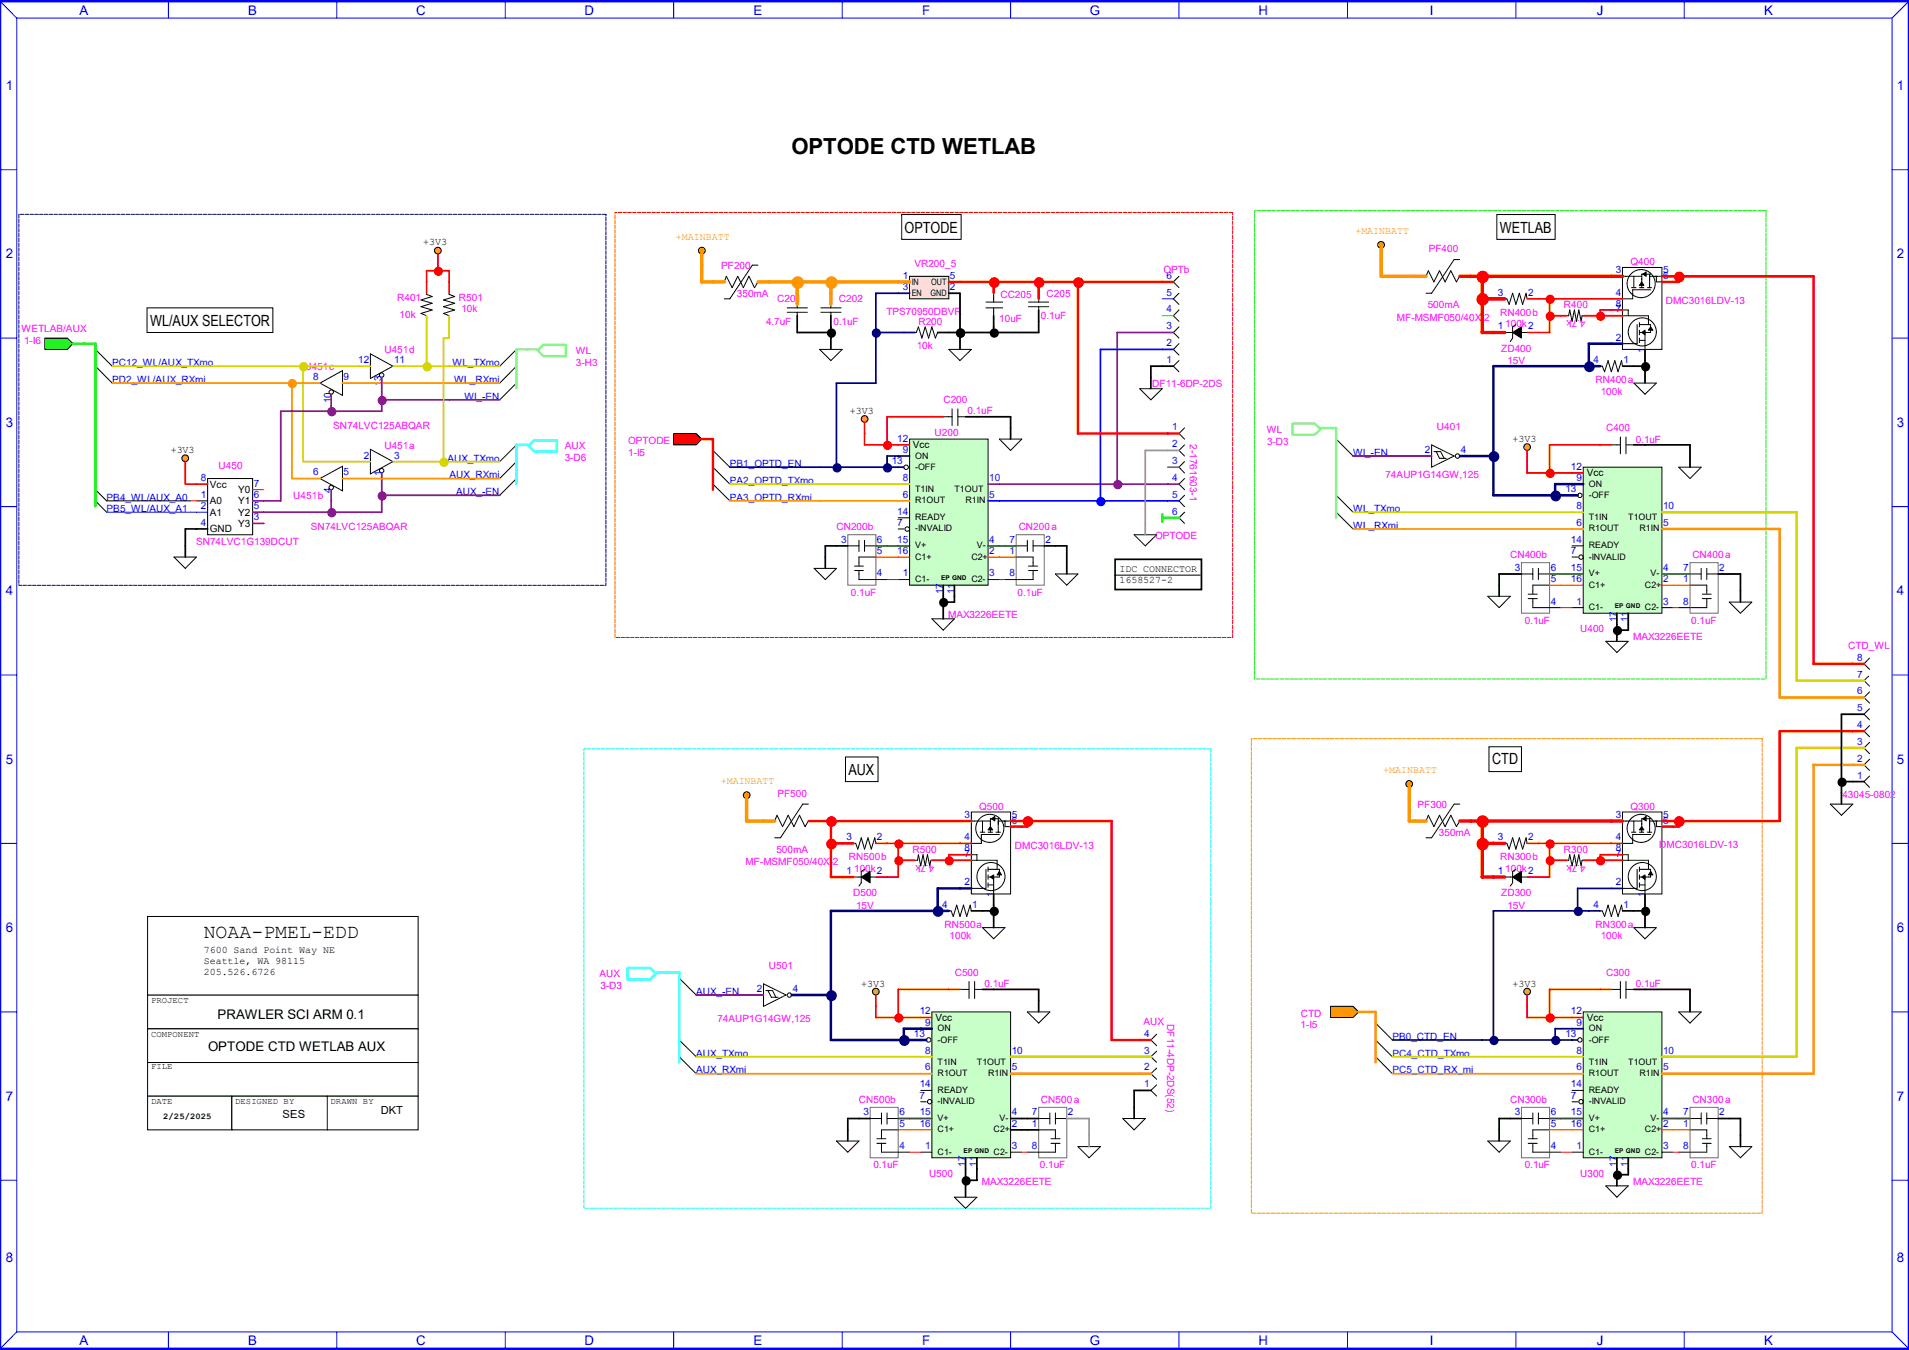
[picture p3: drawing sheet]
<svg xmlns="http://www.w3.org/2000/svg" width="420mm" height="297mm" viewBox="0 0 420 297" stroke-linecap="round" stroke-linejoin="round" font-family="sans-serif">
<path d="M37 .3v3.7M37 293v3.7" fill="none" stroke="#00f" stroke-width=".22"/>
<g fill="#fff">
<path d="M17.5 .7h2v3.3h-2z"/>
<path d="M17.5 293.2h2v3.3h-2z"/>
</g>
<path d="M74.1 .3v3.7M74.1 293v3.7" fill="none" stroke="#00f" stroke-width=".22"/>
<g fill="#fff">
<path d="M54.6 .7h2v3.3h-2z"/>
<path d="M54.6 293.2h2v3.3h-2z"/>
</g>
<path d="M111.2 .3v3.7M111.2 293v3.7" fill="none" stroke="#00f" stroke-width=".22"/>
<g fill="#fff">
<path d="M91.6 .7h2.1v3.3h-2.1z"/>
<path d="M91.6 293.2h2.1v3.3h-2.1z"/>
</g>
<path d="M148.2 .3v3.7M148.2 293v3.7" fill="none" stroke="#00f" stroke-width=".22"/>
<g fill="#fff">
<path d="M128.6 .7h2.1v3.3h-2.1z"/>
<path d="M128.6 293.2h2.1v3.3h-2.1z"/>
</g>
<path d="M185.3 .3v3.7M185.3 293v3.7" fill="none" stroke="#00f" stroke-width=".22"/>
<g fill="#fff">
<path d="M165.8 .7h1.9v3.3h-1.9z"/>
<path d="M165.8 293.2h1.9v3.3h-1.9z"/>
</g>
<path d="M222.3 .3v3.7M222.3 293v3.7" fill="none" stroke="#00f" stroke-width=".22"/>
<g fill="#fff">
<path d="M202.9 .7h1.8v3.3h-1.8z"/>
<path d="M202.9 293.2h1.8v3.3h-1.8z"/>
</g>
<path d="M259.4 .3v3.7M259.4 293v3.7" fill="none" stroke="#00f" stroke-width=".22"/>
<g fill="#fff">
<path d="M239.7 .7h2.3v3.3h-2.3z"/>
<path d="M239.7 293.2h2.3v3.3h-2.3z"/>
</g>
<path d="M296.5 .3v3.7M296.5 293v3.7" fill="none" stroke="#00f" stroke-width=".22"/>
<g fill="#fff">
<path d="M276.9 .7h2.1v3.3h-2.1z"/>
<path d="M276.9 293.2h2.1v3.3h-2.1z"/>
</g>
<path d="M333.5 .3v3.7M333.5 293v3.7" fill="none" stroke="#00f" stroke-width=".22"/>
<g fill="#fff">
<path d="M314.6 .7h.8v3.3h-.8z"/>
<path d="M314.6 293.2h.8v3.3h-.8z"/>
</g>
<path d="M370.5 .3v3.7M370.5 293v3.7" fill="none" stroke="#00f" stroke-width=".22"/>
<g fill="#fff">
<path d="M351.3 .7h1.5v3.3h-1.5z"/>
<path d="M351.3 293.2h1.5v3.3h-1.5z"/>
<path d="M388.1 .7h2v3.3h-2z"/>
<path d="M388.1 293.2h2v3.3h-2z"/>
</g>
<path d="M0 37.3h3.7M416.3 37.3h3.6" fill="none" stroke="#00f" stroke-width=".22"/>
<g fill="#fff">
<path d="M1.3 17.1h1.6v3.3h-1.6z"/>
<path d="M417.3 17.1h1.6v3.3h-1.6z"/>
</g>
<path d="M0 74.4h3.7M416.3 74.4h3.6" fill="none" stroke="#00f" stroke-width=".22"/>
<g fill="#fff">
<path d="M1.3 54.2h1.6v3.3h-1.6z"/>
<path d="M417.3 54.2h1.6v3.3h-1.6z"/>
</g>
<path d="M0 111.5h3.7M416.3 111.5h3.6" fill="none" stroke="#00f" stroke-width=".22"/>
<g fill="#fff">
<path d="M1.3 91.3h1.6v3.2h-1.6z"/>
<path d="M417.3 91.3h1.6v3.2h-1.6z"/>
</g>
<path d="M0 148.5h3.7M416.3 148.5h3.6" fill="none" stroke="#00f" stroke-width=".22"/>
<g fill="#fff">
<path d="M1.3 128.4h1.6v3.2h-1.6z"/>
<path d="M417.3 128.4h1.6v3.2h-1.6z"/>
</g>
<path d="M0 185.5h3.7M416.3 185.5h3.6" fill="none" stroke="#00f" stroke-width=".22"/>
<g fill="#fff">
<path d="M1.3 165.4h1.6v3.3h-1.6z"/>
<path d="M417.3 165.4h1.6v3.3h-1.6z"/>
</g>
<path d="M0 222.6h3.7M416.3 222.6h3.6" fill="none" stroke="#00f" stroke-width=".22"/>
<g fill="#fff">
<path d="M1.3 202.4h1.6v3.3h-1.6z"/>
<path d="M417.3 202.4h1.6v3.3h-1.6z"/>
</g>
<path d="M0 259.7h3.7M416.3 259.7h3.6" fill="none" stroke="#00f" stroke-width=".22"/>
<g fill="#fff">
<path d="M1.3 239.5h1.6v3.3h-1.6z"/>
<path d="M417.3 239.5h1.6v3.3h-1.6z"/>
<path d="M1.3 275h1.6v3.2h-1.6z"/>
<path d="M417.3 275h1.6v3.2h-1.6z"/>
</g>
<path d="M0 .3h420v296.5h-420z" fill="none" stroke="#00f" stroke-width=".55"/>
<path d="M0 .3l3.7 3.7M3.7 4h412.6M3.7 4v289M416.3 4v289M420 .3l-3.7 3.7M3.7 293l-3.7 3.8M3.7 293h412.6M416.3 293l3.7 3.8" fill="none" stroke="#00f" stroke-width=".22"/>
<path d="M275.3 162.5h112.4v104.4h-112.4z" fill="none" stroke="#ff9600" stroke-width=".22" stroke-dasharray=".8 .3"/>
<path d="M276 46.4h112.5v103h-112.5z" fill="none" stroke="#00f000" stroke-width=".22" stroke-dasharray=".8 .3"/>
<path d="M327.6 164.3h7.1v5.5h-7.1z" fill="none" stroke="#000" stroke-width=".22"/>
<path d="M32.5 201.6h59.5v17.3h-59.5z" fill="#fff"/>
<path d="M32.5 201.6h59.5v17.3h-59.5z" fill="none" stroke="#000" stroke-width=".22"/>
<path d="M32.5 218.9h59.5v7.5h-59.5z" fill="#fff"/>
<path d="M32.5 218.9h59.5v7.5h-59.5z" fill="none" stroke="#000" stroke-width=".22"/>
<path d="M32.5 226.4h59.5v7.4h-59.5z" fill="#fff"/>
<path d="M32.5 226.4h59.5v7.4h-59.5z" fill="none" stroke="#000" stroke-width=".22"/>
<path d="M32.5 233.8h59.5v7.4h-59.5z" fill="#fff"/>
<path d="M32.5 233.8h59.5v7.4h-59.5z" fill="none" stroke="#000" stroke-width=".22"/>
<path d="M32.5 241.2h18.5v7.4h-18.5z" fill="#fff"/>
<path d="M32.5 241.2h18.5v7.4h-18.5z" fill="none" stroke="#000" stroke-width=".22"/>
<path d="M72 241.2h20v7.4h-20z" fill="#fff"/>
<path d="M72 241.2h20v7.4h-20z" fill="none" stroke="#000" stroke-width=".22"/>
<path d="M51 241.2h21v7.4h-21z" fill="#fff"/>
<g fill="none" stroke="#000" stroke-width=".22">
<path d="M198.4 47.2h13.1v5.5h-13.1zM329.3 47.2h12.8v5.5h-12.8zM32.3 67.7h27.7v5.5h-27.7zM207.5 91.7h2M209.5 90v3.6M210.7 91.7h1.7M210.7 90v3.6M219.9 96.6h4.9l-2.5 2.5zM189 118.9v2.4M190.2 118.9v2.4M226 118.9v2.4M227.3 118.9v2.4"/>
<path d="M249.5 117.6h5l-2.5 2.5zM179.1 125.1h4.9l-2.4 2.4zM186.5 120.1h2.5M188 125.5h1.9M188 124.5h1.9M189 125.5v2h3.7M190.2 120.1h2.5M192.7 122.6h-3.7v1.9M205 136.1h5l-2.5 2.5zM223.6 122.6h3.7v1.9M223.6 120.1h2.4M226.3 125.5h2"/>
<path d="M226.3 124.5h2M227.3 125.5v2h-3.7M227.3 120.1h2.4M232.2 126.3h5l-2.5 2.4zM245.3 126.5h18.8M186 166.5h7.2v5.5h-7.2zM51 241.2h21v7.4h-21z"/>
</g>
<path d="M135.3 46.7h135.9v93.6h-135.9z" fill="none" stroke="#f00" stroke-width=".22" stroke-dasharray=".8 .3"/>
<path d="M245.3 123.1h19v6.6h-19z" fill="none" stroke="#000" stroke-width=".38"/>
<path d="M128.5 164.8h137.9v101h-137.9z" fill="none" stroke="#0ff" stroke-width=".22" stroke-dasharray=".8 .3"/>
<path d="M4.1 47.2h129.2v81.6h-129.2z" fill="none" stroke="#000078" stroke-width=".22" stroke-dasharray=".8 .3"/>
<path d="M186.5 117.6h6.2v11.1h-6.2zM223.6 117.6h6.1v11.1h-6.1z" fill="none" stroke="#6e6e6e" stroke-width=".22"/>
<circle cx="190.2" cy="92.2" r=".75" fill="#ff8040"/>
<circle cx="190.2" cy="92.2" r=".74" fill="none" stroke="#000" stroke-width=".22"/>
<path d="M200.1 96.6h17.3v32.1h-17.3z" fill="#c8ffc8"/>
<g fill="none" stroke="#000" stroke-width=".22">
<path d="M173.2 68.7h4.4M173.2 67.7h4.4M175.4 67v.7M175.4 68.7v.8M180.3 76.9h5l-2.5 2.4zM180.6 68.7h4.4M180.6 67.7h4.4M182.8 67v.7M182.8 68.7v.8M201.3 73.2h.3l.5-1.3 .7 2.5 .7-2.5 .8 2.5 .7-2.5 .8 2.5 .5-1.2M216.9 66.5h3.7M216.9 67.7h3.7"/>
<path d="M218.6 64.5v2M218.6 67.7v1.8M226.3 67.5h4.4M226.3 66.5h4.4M228.5 65.7v.8M228.5 67.5v.7M200.1 96.6h17.3v32.1h-17.3z"/>
<circle cx="199.4" cy="102.8" r=".5"/>
<circle cx="199.6" cy="116.4" r=".5"/>
</g>
<path d="M200.1 60.8h8.6v4.9h-8.6z" fill="#ffdcdc"/>
<path d="M200.1 60.8h8.6v4.9h-8.6zM208.7 76.9h5l-2.5 2.4z" fill="none" stroke="#000" stroke-width=".22"/>
<path d="M148.2 95.4h5l1.2 1.2-1.2 1.3h-5z" fill-rule="evenodd" fill="#f00"/>
<g fill="none" stroke="#000" stroke-width=".22">
<path d="M166.8 58.3h-1.3l-4.9 7.4h-1.3M159.3 62l.5-1.2 1.3 2.5 1.2-2.5 1.2 2.5 1.3-2.5 1.2 2.5 .8-1.3M148.2 95.4h5l1.2 1.2-1.2 1.3h-5zM156.8 99.1l3.8 3.7M260.6 97.9l-1.2 1.2 1.2 1.2M260.6 94.1l-1.2 1.3 1.2 1.2M156.8 102.8l3.8 3.7M156.8 106.5l3.8 3.7M260.6 101.6l-1.2 1.2 1.2 1.3M260.6 105.3l-1.2 1.2 1.2 1.2M260.6 109l-1.2 1.2 1.2 1.3M260.6 112.7l-1.2 1.2 1.2 1.2"/>
<path d="M327.3 131.2h5l-2.5 2.5zM334.7 126.3h2.5M336.2 131.7h2M336.2 130.7h2M337.2 131.7v2h3.7M337.2 125.1v2.4M338.5 126.3h2.4M338.5 125.1v2.4M340.9 128.7h-3.7v2M371.8 128.7h3.7v2M371.8 126.3h2.5M374.3 125.1v2.4"/>
<path d="M374.5 131.7h2M374.5 130.7h2M375.5 125.1v2.4M375.5 131.7v2h-3.7M375.5 126.3h2.5M380.4 132.5h5l-2.5 2.4zM353.3 141.1h4.9l-2.5 2.5zM411.1 148.8l-1 .9 1.2 1.3M411.3 159.6l-1.2 1.3 1.2 1.2M411.3 155.9l-1.2 1.2 1.2 1.3M411.3 152.2l-1.2 1.3 1.2 1.2M411.3 144.8l-1.2 1.2 1.2 1.3"/>
<path d="M402.7 176.9h4.9l-2.5 2.5zM411.3 167l-1.2 1.3 1.2 1.2M411.3 170.7l-1.2 1.3 1.2 1.2M411.3 163.3l-1.2 1.2 1.2 1.3"/>
</g>
<path d="M334.7 123.8h6.2v11.1h-6.2zM371.8 123.8h6.2v11.1h-6.2z" fill="none" stroke="#6e6e6e" stroke-width=".22"/>
<path d="M348.3 102.8h17.3v32.1h-17.3z" fill="#c8ffc8"/>
<g fill="none" stroke="#000" stroke-width=".22">
<path d="M331 65.7h.5l.5 1.3 .8-2.5 .7 2.5 .8-2.5 .7 2.5 .7-2.5 .3 1.2M352 80.6h.5l.5 1.2 .8-2.5 .7 2.5 .8-2.5 .7 2.5 .7-2.5 .3 1.3M354.5 97.9h2M356.5 96.1v3.7M357.7 97.9h1.8M357.7 96.1v3.7M359.5 84.3h4.9l-2.5 2.4zM348.3 102.8h17.3v32.1h-17.3zM369.3 102.8h5l-2.5 2.5z"/>
<circle cx="347.6" cy="109" r=".49"/>
<circle cx="347.8" cy="122.6" r=".49"/>
</g>
<circle cx="336" cy="98.4" r=".75" fill="#ff8040"/>
<g fill="none" stroke="#000" stroke-width=".22">
<path d="M331 73.2h1.8M332.8 73.2l1.9-1.3v2.5zM333.5 71.4l-.7 .5v2.5l-.5 .7M334.5 73.2h1.5M343.4 69.5h.2M344.6 69.5h.5l.3-1.3 .5 2.5 .5-2.5 .4 2.5 .5-2.5 .6 2.5 .2-1.2h.2M327.3 251h5l-2.5 2.5zM334.7 246.1h2.5M336.2 251.5h2M336.2 250.5h2M337.2 251.5v2h3.7M337.2 244.9v2.4"/>
<path d="M338.5 246.1h2.4M338.5 244.9v2.4M340.9 248.6h-3.7v1.9M371.8 248.6h3.7v1.9M371.8 246.1h2.5M374.3 244.9v2.4M374.5 251.5h2M374.5 250.5h2M375.5 244.9v2.4M375.5 251.5v2h-3.7M375.5 246.1h2.5M380.4 252.3h5l-2.5 2.4z"/>
<path d="M353.3 260.9h4.9l-2.5 2.5z"/>
<circle cx="336" cy="98.4" r=".74"/>
</g>
<path d="M332.8 73.2l1.9-1.3v2.5z" fill="#000"/>
<path d="M334.7 243.6h6.2v11.1h-6.2zM371.8 243.6h6.2v11.1h-6.2z" fill="none" stroke="#6e6e6e" stroke-width=".22"/>
<path d="M348.3 222.6h17.3v32.1h-17.3z" fill="#c8ffc8"/>
<g fill="none" stroke="#000" stroke-width=".22">
<path d="M357 178.6h8.6v18.1h-8.6zM331 185.5h.5l.5 1.3 .8-2.5 .7 2.5 .8-2.5 .7 2.5 .7-2.5 .3 1.2M357 180.6h4.2M357 189.3h5.7v2M357 188h1.2v1.3M358.9 183.1h1M359.5 180.6v2.5M360.2 191.3v4.2h-3.2M360.7 183.1h1M360.7 191.3h2.4v1.7h-2.4M360.7 190.8v.9M360.7 192.5v1"/>
<path d="M360.7 194.2v1M360.7 194.7h1.2M361.2 181.9l.5 .7h-1zM361.2 193l.7-.5v1zM361.4 180.1l.8-.5v1l-.8-.5h.3zM361.9 192.7v3.7M362.4 183.1h1M362.9 180.1h.1M362.9 180.6h2.7M362.9 180.1h-1.7v3M362.9 180.1v3M363.1 191.7l.5 .8h-.9l.4-.8v.3z"/>
<path d="M363.1 183.6h-3.9v1.9h-2.2M364.4 180.6v1.3h1.2M352 200.4h.5l.5 1.2 .8-2.5 .7 2.5 .8-2.5 .7 2.5 .7-2.5 .3 1.3M354.5 217.7h2M356.5 215.9v3.8M357.7 217.7h1.8M357.7 215.9v3.8M359.5 204.1h4.9l-2.5 2.4zM348.3 222.6h17.3v32.1h-17.3zM369.3 222.6h5l-2.5 2.5z"/>
<circle cx="361.1" cy="182.2" r="3.1"/>
<circle cx="361.3" cy="192.8" r="3.1"/>
<circle cx="347.6" cy="228.8" r=".49"/>
<circle cx="347.8" cy="242.4" r=".49"/>
</g>
<g fill="#000">
<path d="M361.2 181.9l.5 .7h-1zM361.2 193l.7-.5v1z"/>
<path d="M361.4 180.1l.8-.5v1l-.8-.5h.3z" fill-rule="evenodd"/>
<path d="M363.1 191.7l.5 .8h-.9l.4-.8v.3z" fill-rule="evenodd"/>
</g>
<circle cx="336" cy="218.2" r=".75" fill="#ff8040"/>
<g fill="none" stroke="#000" stroke-width=".22">
<path d="M331 193h1.8M332.8 193l1.9-1.3v2.5zM333.5 191.3l-.7 .4v2.5l-.5 .7M334.5 193h1.5M343.4 189.3h.2M344.6 189.3h.5l.3-1.3 .5 2.5 .5-2.5 .4 2.5 .5-2.5 .6 2.5 .2-1.2h.2"/>
<circle cx="336" cy="218.2" r=".74"/>
</g>
<path d="M332.8 193l1.9-1.3v2.5z" fill="#000"/>
<path d="M9.9 74.4h4.9l1.2 1.2-1.2 1.3h-4.9z" fill-rule="evenodd" fill="#00f000"/>
<path d="M9.9 74.4h4.9l1.2 1.2-1.2 1.3h-4.9zM302.6 225.1l3.7 3.7M302.6 228.8l3.7 3.7M302.6 232.5l3.7 3.7" fill="none" stroke="#000" stroke-width=".22"/>
<path d="M292.7 221.4h5l1.2 1.2-1.2 1.3h-5z" fill-rule="evenodd" fill="#ff9600"/>
<path d="M321.1 57.1h-1.2l-4.9 7.4h-1.3M259.4 75.6l-1.3 1.3 1.3 1.2M259.4 79.3l-1.3 1.3 1.3 1.2M259.4 71.9l-1.3 1.3 1.3 1.2M259.4 68.2l-1.3 1.3 1.3 1.2M259.4 64.5l-1.3 1.2 1.3 1.3M259.4 60.8l-1.3 1.2 1.3 1.3M313.7 60.8l.5-1.2 1.3 2.4 1.2-2.4 1.2 2.4 1.3-2.4 1.2 2.4 .7-1.2M250.7 85.5h5l-2.5 2.5zM321.1 176.9h-1.2l-4.9 7.4h-1.3M313.7 180.6l.5-1.2 1.3 2.5 1.2-2.5 1.2 2.5 1.3-2.5 1.2 2.5 .7-1.3M292.7 221.4h5l1.2 1.2-1.2 1.3h-5z" fill="none" stroke="#000" stroke-width=".22"/>
<circle cx="154.4" cy="55.1" r=".75" fill="#ff9600"/>
<circle cx="154.4" cy="55.1" r=".74" fill="none" stroke="#000" stroke-width=".22"/>
<circle cx="303.8" cy="53.9" r=".75" fill="#ff9600"/>
<circle cx="303.8" cy="53.9" r=".74" fill="none" stroke="#000" stroke-width=".22"/>
<circle cx="310" cy="172.5" r=".75" fill="#ff9600"/>
<g fill="none" stroke="#000" stroke-width=".22">
<path d="M45.7 105.3h9.9v12.3h-9.9zM184 251h5l-2.5 2.5zM191.4 246.1h2.5M192.9 251.5h2M192.9 250.5h2M193.9 251.5v2h3.7M193.9 244.9v2.4M195.2 246.1h2.4M195.2 244.9v2.4M197.6 248.6h-3.7v1.9M228.5 248.6h3.7v1.9M228.5 246.1h2.5"/>
<path d="M231 244.9v2.4M231.2 251.5h2M231.2 250.5h2M232.2 244.9v2.4M232.2 251.5v2h-3.7M232.2 246.1h2.5M237.2 252.3h4.9l-2.5 2.4zM210 263.4h4.9l-2.5 2.5z"/>
<circle cx="310" cy="172.5" r=".74"/>
</g>
<path d="M191.4 243.6h6.2v11.1h-6.2zM228.5 243.6h6.2v11.1h-6.2z" fill="none" stroke="#6e6e6e" stroke-width=".22"/>
<path d="M205 222.6h17.3v32.1h-17.3z" fill="#c8ffc8"/>
<g fill="none" stroke="#000" stroke-width=".22">
<path d="M213.7 178.6h8.6v18.1h-8.6zM187.7 185.5h.6l.4 1.3 .8-2.5 .7 2.5 .8-2.5 .7 2.5 .7-2.5 .3 1.2M213.7 180.6h4.2M213.7 189.3h5.7v2M213.7 188h1.2v1.3M215.6 183.1h1.1M216.2 180.6v2.5M216.9 191.3v4.2h-3.2M217.4 183.1h1M217.4 191.3h2.5v1.7h-2.5M217.4 190.8v.9M217.4 192.5v1"/>
<path d="M217.4 194.2v1M217.4 194.7h1.2M217.9 181.9l.5 .7h-1zM217.9 193l.7-.5v1zM218.1 180.1l.8-.5v1l-.8-.5h.3zM218.6 192.7v3.7M219.1 183.1h1M219.6 180.1h.1M219.6 180.6h2.7M219.6 180.1h-1.7v3M219.6 180.1v3M219.9 191.7l.4 .8h-.9l.5-.8v.3z"/>
<path d="M219.9 183.6h-4v1.9h-2.2M221.1 180.6v1.3h1.2M208.7 200.4h.6l.4 1.2 .8-2.5 .7 2.5 .8-2.5 .7 2.5 .7-2.5 .3 1.3M211.2 217.7h2M213.2 215.9v3.8M214.4 217.7h1.8M214.4 215.9v3.8M216.2 204.1h4.9l-2.5 2.4zM205 222.6h17.3v32.1h-17.3zM226 222.6h5l-2.5 2.5z"/>
<circle cx="217.8" cy="182.2" r="3.1"/>
<circle cx="218" cy="192.8" r="3.1"/>
<circle cx="204.3" cy="228.8" r=".5"/>
<circle cx="204.5" cy="242.4" r=".49"/>
</g>
<g fill="#000">
<path d="M217.9 181.9l.5 .7h-1zM217.9 193l.7-.5v1z"/>
<path d="M218.1 180.1l.8-.5v1l-.8-.5h.3z" fill-rule="evenodd"/>
<path d="M219.9 191.7l.4 .8h-.9l.5-.8v.3z" fill-rule="evenodd"/>
</g>
<circle cx="192.7" cy="218.2" r=".75" fill="#ff8040"/>
<g fill="none" stroke="#000" stroke-width=".22">
<path d="M21 76.9l3.7 3.7M113.6 76.9l-3.7 3.7M21 80.6l3.7 3.7M113.6 80.6l-3.7 3.7M113.6 84.3l-3.7 3.7M113.6 97.9l-3.7 3.7M113.6 101.6l-3.7 3.7M113.6 105.3l-3.7 3.7M38.3 122.6h4.9l-2.4 2.5zM177.8 176.9h-1.2l-4.9 7.4h-1.3M170.4 180.6l.5-1.2 1.3 2.5 1.2-2.5 1.3 2.5 1.2-2.5 1.2 2.5 .7-1.3M187.7 193h1.8"/>
<path d="M189.5 193l1.9-1.3v2.5zM190.2 191.3l-.7 .4v2.5l-.5 .7M191.2 193h1.5M200.1 189.3h.3M201.3 189.3h.5l.3-1.3 .5 2.5 .5-2.5 .4 2.5 .5-2.5 .6 2.5 .2-1.2h.2"/>
<circle cx="192.7" cy="218.2" r=".74"/>
</g>
<path d="M189.5 193l1.9-1.3v2.5z" fill="#000"/>
<circle cx="40.7" cy="100.8" r=".75" fill="#ff8040"/>
<g fill="none" stroke="#000" stroke-width=".22">
<path d="M294 96.6l3.7 3.7M315 97.9l4.9 2.4-4.9 2.5zM315.5 99.4h1.4l.8 1.4M316 99.4l.7 1.4h1.5M294 109l3.7 3.7M294 112.7l3.7 3.7M149.4 215.2l3.8 3.7M168 216.5l4.9 2.4-4.9 2.5zM168.5 217.9h1.5l.7 1.5M169 217.9l.7 1.5h1.5M149.4 228.8l3.8 3.7M149.4 232.5l3.8 3.7"/>
<path d="M254.5 235l-1.3 1.2 1.3 1.2M254.5 238.7l-1.3 1.2 1.3 1.2M254.5 231.3l-1.3 1.2 1.3 1.2M254.5 227.5l-1.3 1.3 1.3 1.2M247 246.1h5l-2.5 2.5z"/>
<circle cx="40.7" cy="100.8" r=".74"/>
<circle cx="320.7" cy="100.3" r=".49"/>
<circle cx="173.7" cy="218.9" r=".49"/>
</g>
<path d="M284.4 93.2h4.9l1.2 1.2-1.2 1.2h-4.9z" fill="none" stroke="#96ff96" stroke-width=".55"/>
<path d="M117.6 96.9h4.9v2.5h-4.9l-1.3-1.3z" fill="none" stroke="#0ff" stroke-width=".55"/>
<circle cx="164.3" cy="174.9" r=".75" fill="#ff9600"/>
<g fill="none" stroke="#000" stroke-width=".22">
<path d="M357 58.8h8.6v18.1h-8.6zM81.5 77.9l4.9 2.7-4.9 2.7zM357 60.8h4.2M357 69.5h5.7v1.9M357 68.2h1.2v1.3M358.9 63.3h1M359.5 60.8v2.5M360.2 71.4v4.2h-3.2M360.7 63.3h1M360.7 71.4h2.4v1.8h-2.4M360.7 71v.9M360.7 72.6v1.1"/>
<path d="M360.7 74.4v1M360.7 74.9h1.2M361.2 62l.5 .8h-1zM361.2 73.2l.7-.6v1.1zM361.4 60.3l.8-.5v1l-.8-.5h.3zM361.9 72.9v3.7M362.4 63.3h1M362.9 60.3h.1M362.9 60.8h2.7M362.9 60.3h-1.7v3M362.9 60.3v3M363.1 71.9l.5 .7h-.9l.4-.7v.3z"/>
<path d="M363.1 63.8h-3.9v1.9h-2.2M364.4 60.8v1.2h1.2M70.4 84.3l5-2.8v5.5zM81.5 98.8l4.9 2.8-4.9 2.7zM21 107.7l2.5 2.5M21 110.2l2.5 2.5M70.4 105.3l5-2.7v5.4z"/>
<circle cx="361.1" cy="62.4" r="3.1"/>
<circle cx="361.3" cy="73" r="3.1"/>
<circle cx="72.9" cy="86.3" r=".49"/>
<circle cx="84" cy="82.5" r=".49"/>
<circle cx="72.9" cy="107.3" r=".49"/>
<circle cx="84" cy="103.5" r=".49"/>
<circle cx="164.3" cy="174.9" r=".74"/>
</g>
<g fill="#000">
<path d="M361.2 62l.5 .8h-1zM361.2 73.2l.7-.6v1.1z"/>
<path d="M361.4 60.3l.8-.5v1l-.8-.5h.3z" fill-rule="evenodd"/>
<path d="M363.1 71.9l.5 .7h-.9l.4-.7v.3z" fill-rule="evenodd"/>
</g>
<path d="M119.5 75.9h5v2.5h-5l-1.2-1.3z" fill="none" stroke="#96ff96" stroke-width=".55"/>
<path d="M138.1 213h4.9l1.3 1.2-1.3 1.3h-4.9z" fill="none" stroke="#0ff" stroke-width=".55"/>
<circle cx="96.3" cy="55.1" r=".75" fill="#ff8040"/>
<g fill="none" stroke="#000" stroke-width=".22">
<path d="M93.9 64.5v.3l1.2 .4-2.5 .8 2.5 .7-2.5 .8 2.5 .7-2.5 .8 1.3 .5M98.8 64.5v.3l1.2 .4-2.4 .8 2.4 .7-2.4 .8 2.4 .7-2.4 .8 1.2 .5M23.5 110.2h18.5M43.2 110.2h2.5M197.6 113.9h2.5M197.6 116.4h1.2M192.7 127.5h2.5M197.6 127.5h2.5M217.4 127.5h2.5M221.1 127.5h2.5M340.9 133.7h2.5M345.9 133.7h2.4"/>
<path d="M345.9 120.1h2.4M345.9 122.6h1.2M365.6 133.7h2.5M369.3 133.7h2.5M202.6 239.9h2.4M345.9 239.9h2.4M197.6 253.5h2.5M202.6 253.5h2.4M202.6 242.4h1.2M222.3 253.5h2.5M226 253.5h2.5M340.9 253.5h2.5"/>
<path d="M345.9 253.5h2.4M345.9 242.4h1.2M365.6 253.5h2.5M369.3 253.5h2.5"/>
<circle cx="96.3" cy="55.1" r=".74"/>
</g>
<path d="M365.6 116.4h25.9v37.1h18.6M410.1 168.3h-11.1v67.9h-33.4M222.3 236.2h30.9M298.9 222.6h3.7v11.1" fill="none" stroke="#ff9600" stroke-width=".55"/>
<path d="M365.6 112.7h29.7v37h14.8M410.1 164.5h-14.8v68h-29.7M222.3 232.5h30.9" fill="none" stroke="#d5d500" stroke-width=".55"/>
<path d="M24.7 80.6h56.8M66.7 80.6v21h14.8M160.6 106.5h39.5M297.7 112.7h50.6M153.2 232.5h51.8M306.4 232.5h41.9" fill="none" stroke="#d5d500" stroke-width=".38"/>
<circle cx="66.8" cy="80.7" r=".63" fill="#d5d500" stroke="#d5d500" stroke-width=".76"/>
<path d="M24.7 84.3h45.7M64.2 84.3v21h6.2M75.4 84.3h34.5M75.4 105.3h34.5M160.6 110.2h39.5M297.7 116.4h50.6M153.2 236.2h51.8M306.4 236.2h41.9" fill="none" stroke="#ff9600" stroke-width=".38"/>
<circle cx="64.3" cy="84.4" r=".63" fill="#ff9600" stroke="#ff9600" stroke-width=".76"/>
<path d="M357 75.6h-7.5v5M352 80.6h-23.5v28.4h18.6M321.2 100.3h7.3M348.3 106.5h-6.2v2.5M213.7 195.5h-7.4v4.9M174.2 218.9h8.6M208.7 200.4h-25.9v28.4h21M205 226.3h-6.2v2.5" fill="none" stroke="#000078" stroke-width=".55"/>
<g fill="#000078" stroke="#000078" stroke-width="1.1">
<circle cx="349.7" cy="80.7" r=".63"/>
<circle cx="342.3" cy="109.1" r=".63"/>
<circle cx="328.7" cy="100.5" r=".63"/>
<circle cx="206.4" cy="200.5" r=".63"/>
<circle cx="199" cy="228.9" r=".63"/>
<circle cx="182.9" cy="219" r=".63"/>
</g>
<g fill="none" stroke="#f00" stroke-width=".55">
<path d="M208.7 62h49.4M218.6 62v2.5M228.5 62v3.7M237.2 62v33.4h22.2M365.6 60.8h33.4v85.2h11.1M369.3 60.8v1.2h-3.7M154.4 96.6h2.4v11.1M410.1 160.9h-18.6v19.7h-25.9M177.9 180.6h35.8M182.8 185.5h4.9M182.8 180.6v12.4h4.9M222.3 180.6h22.3v48.2h8.6"/>
<path d="M226 180.6v1.3h-3.7M369.3 180.6v1.3h-3.7"/>
</g>
<g fill="#f00" stroke="#f00" stroke-width="1.1">
<circle cx="369.4" cy="180.7" r=".63"/>
<circle cx="369.4" cy="60.9" r=".63"/>
<circle cx="218.7" cy="62.2" r=".63"/>
<circle cx="228.6" cy="62.2" r=".63"/>
<circle cx="237.3" cy="62.2" r=".63"/>
<circle cx="226.1" cy="180.7" r=".63"/>
<circle cx="182.9" cy="180.7" r=".63"/>
<circle cx="182.9" cy="185.7" r=".63"/>
</g>
<path d="M192.7 73.2h8.6M200.1 64.5h-7.4v19.8h-8.7v18.5M160.6 102.8h38.2M200.1 100.3h-4.9v2.5M357 195.5h-9.9v4.9M352 200.4h-23.5v28.4M306.4 228.8h40.7M348.3 226.3h-6.2v2.5" fill="none" stroke="#000078" stroke-width=".38"/>
<g fill="#000078" stroke="#000078" stroke-width=".76">
<circle cx="342.3" cy="228.9" r=".63"/>
<circle cx="328.7" cy="228.9" r=".63"/>
<circle cx="347.2" cy="200.5" r=".63"/>
<circle cx="195.2" cy="102.9" r=".63"/>
<circle cx="184.2" cy="102.9" r=".63"/>
<circle cx="192.8" cy="73.3" r=".63"/>
</g>
<g fill="none" stroke="#f00" stroke-width=".22">
<path d="M42 110.2h1.2M55.6 107.7h2.4M192.7 122.6h7.4M195.2 127.5h2.4M217.4 122.6h6.2M219.9 127.5h1.2M340.9 128.7h7.4M343.4 133.7h2.5M365.6 128.7h6.2M368.1 133.7h1.2M197.6 248.6h7.4M200.1 253.5h2.5"/>
<path d="M224.8 253.5h1.2M340.9 248.6h7.4M343.4 253.5h2.5M365.6 248.6h6.2M368.1 253.5h1.2"/>
</g>
<path d="M192.7 120.1h7.4M217.4 120.1h6.2M341 126.3h7.3M365.6 126.3h6.2M197.7 246.1h7.3M341 246.1h7.3M365.6 246.1h6.2" fill="none" stroke="#007800" stroke-width=".38"/>
<path d="M258.1 73.2h-12.3v33.3M72.9 86.7v3.8M84 83.1v7.4h-22.2v19.7h-6.2M84 88h25.9M55.6 115.1h2.4M72.9 107.7v5M84 104.1v8.6h-28.4M84 109h25.9M217.4 106.5h42M297.7 100.3h17.3M153.2 218.9h14.8" fill="none" stroke="#960096" stroke-width=".38"/>
<g fill="#960096" stroke="#960096" stroke-width=".76">
<circle cx="245.9" cy="106.6" r=".63"/>
<circle cx="84.1" cy="109.1" r=".63"/>
<circle cx="73" cy="112.8" r=".63"/>
<circle cx="84.1" cy="88.1" r=".63"/>
<circle cx="73" cy="90.6" r=".63"/>
</g>
<path d="M154.4 55.9v6.1h4.9M303.9 54.7v6.1h9.8M166.8 62h33.3M175.4 62v4.9M182.8 62v4.9M164.3 175.7v4.9h6.1M310 173.2v7.4h3.7" fill="none" stroke="#ff9600" stroke-width=".76"/>
<g fill="#ff9600" stroke="#ff9600" stroke-width="1.5">
<circle cx="182.9" cy="62.2" r=".63"/>
<circle cx="175.5" cy="62.2" r=".63"/>
</g>
<path d="M256.9 102.8h2.5" fill="none" stroke="#6e6e6e" stroke-width=".38"/>
<path d="M16 75.6h5v35.8M255.7 113.9h3.7M255.7 113.2v1.6" fill="none" stroke="#00f000" stroke-width=".55"/>
<path d="M321.2 60.8h35.8M326.1 65.7h4.9M326.1 60.8v12.4h4.9M321.2 180.6h35.8M326.1 180.6v12.4h4.9M326.1 185.5h4.9" fill="none" stroke="#f00" stroke-width=".76"/>
<g fill="#f00" stroke="#f00" stroke-width="1.5">
<circle cx="326.2" cy="60.9" r=".63"/>
<circle cx="326.2" cy="65.8" r=".63"/>
<circle cx="326.2" cy="180.7" r=".63"/>
<circle cx="326.2" cy="185.7" r=".63"/>
</g>
<g fill="none" stroke="#f00" stroke-width=".38">
<path d="M96.4 55.9v3.7M93.9 64.5v-4.9h4.9v4.9M336 65.7h21M340.9 65.7v7.5h-4.9M340.9 69.5h3.7M348.4 69.5h8.6M357 68.2h-5v1.3M190.2 92.9v5h9.9M207.5 91.7h-12.3v6.2M336 99.1v5h12.3M354.5 97.9h-13.6v6.2M40.8 101.6v4.9h4.9"/>
<path d="M192.7 185.5h21M197.6 185.5v7.5h-4.9M197.6 189.3h3.7M205.1 189.3h8.6M213.7 188h-5v1.3M336 185.5h21M340.9 185.5v7.5h-4.9M340.9 189.3h3.7M348.4 189.3h8.6M357 188h-5v1.3M192.7 218.9v5h12.3M211.2 217.7h-13.6v6.2"/>
<path d="M336 218.9v5h12.3M354.5 217.7h-13.6v6.2"/>
</g>
<g fill="#f00" stroke="#f00" stroke-width=".76">
<circle cx="341" cy="65.8" r=".63"/>
<circle cx="341" cy="69.6" r=".63"/>
<circle cx="352.1" cy="69.6" r=".63"/>
<circle cx="341" cy="185.7" r=".63"/>
<circle cx="341" cy="189.4" r=".63"/>
<circle cx="352.1" cy="189.4" r=".63"/>
<circle cx="197.7" cy="185.7" r=".63"/>
<circle cx="197.7" cy="189.4" r=".63"/>
<circle cx="208.8" cy="189.4" r=".63"/>
<circle cx="96.4" cy="59.7" r=".63"/>
<circle cx="195.2" cy="98" r=".63"/>
<circle cx="341" cy="104.2" r=".63"/>
<circle cx="341" cy="224" r=".63"/>
<circle cx="197.7" cy="224" r=".63"/>
</g>
<path d="M258.1 76.9h-16v33.3M217.4 110.2h42" fill="none" stroke="#00f" stroke-width=".38"/>
<circle cx="242.2" cy="110.3" r=".63" fill="#00f" stroke="#00f" stroke-width=".76"/>
<path d="M255.7 69.5h2.4" fill="none" stroke="#00f000" stroke-width=".22"/>
<path d="M255.7 65.7h2.4M23.5 112.7h22.2" fill="none" stroke="#00f" stroke-width=".22"/>
<g fill="none" stroke="#000" stroke-width=".38">
<path d="M175.4 69.5v3.7h7.4M182.8 69.5v7.3M208.7 64.5h2.5v12.3M218.6 69.5v3.7M228.5 68.2v5h-22.2M361.9 76.9v7.3M212.5 91.7h9.8v4.9M258.1 80.6h-4.9v4.9M357 80.6h4.9M359.5 97.9h12.3v4.9M45.7 116.4h-4.9v6.2M186.5 120.1h-4.9v4.9"/>
<path d="M207.5 128.8v7.3M210 128.8v3.7h-2.5M229.7 120.1h5v6.1M334.7 126.3h-4.9v4.9M355.7 134.9v6.2M358.2 134.9v3.7h-2.5M378 126.3h4.9v6.1M410.1 157.1h-5v19.8M405.1 172h5M218.6 196.7v7.4M361.9 196.7v7.4M213.7 200.4h4.9"/>
<path d="M216.2 217.7h12.3v4.9M357 200.4h4.9M359.5 217.7h12.3v4.9M253.2 239.9h-3.7v6.2M191.4 246.1h-4.9v4.9M212.4 254.8v8.6M214.9 254.8v4.9h-2.5M222.3 246.1h6.2M222.3 248.6h6.2M334.7 246.1h-4.9v4.9M355.7 254.8v6.1M358.2 254.8v3.6h-2.5"/>
<path d="M378 246.1h4.9v6.2"/>
</g>
<path d="M93.9 69.5v11.1M98.8 69.5v4.9h-1.2v27.2M86.5 80.6h23.4M86.5 101.6h23.4" fill="none" stroke="#c8c800" stroke-width=".38"/>
<g fill="#c8c800" stroke="#c8c800" stroke-width=".76">
<circle cx="94" cy="80.7" r=".63"/>
<circle cx="97.7" cy="101.7" r=".63"/>
</g>
<g fill="#000" stroke="#000" stroke-width=".76">
<circle cx="182.9" cy="73.3" r=".63"/>
<circle cx="211.3" cy="73.3" r=".63"/>
<circle cx="218.7" cy="73.3" r=".63"/>
<circle cx="362" cy="80.7" r=".63"/>
<circle cx="207.6" cy="132.6" r=".63"/>
<circle cx="355.9" cy="138.7" r=".63"/>
<circle cx="405.3" cy="172.1" r=".63"/>
<circle cx="218.7" cy="200.5" r=".63"/>
<circle cx="362" cy="200.5" r=".63"/>
<circle cx="212.6" cy="259.8" r=".63"/>
<circle cx="355.9" cy="258.5" r=".63"/>
</g>
<path d="M259.4 99.1h-7.4v18.5M234.7 246.1h4.9v6.2" fill="none" stroke="#969696" stroke-width=".38"/>
<path d="M118.6 76.9h-5v8.6M290.3 94.1h3.7v19.8" fill="none" stroke="#96ff96" stroke-width=".55"/>
<path d="M116.1 97.9h-2.5v8.6M144.5 214h4.9v19.7" fill="none" stroke="#0ff" stroke-width=".55"/>
<text font-size="4.9" x="174.1" y="34">OPTODE CTD WETLAB</text>
<text font-size="4.4" x="44.8" y="206.3">NOAA-PMEL-EDD</text>
<g font-size="3.4">
<text x="199" y="51.2">OPTODE</text>
<text x="329.9" y="51.3">WETLAB</text>
<text x="33.1" y="71.8">WL/AUX SELECTOR</text>
<text x="186.6" y="170.5">AUX</text>
<text x="328.3" y="168.2">CTD</text>
</g>
<g font-size="2.9" fill="#00f">
<text x="17.5" y="3.3">A</text>
<text x="54.6" y="3.3">B</text>
<text x="91.6" y="3.3">C</text>
<text x="128.6" y="3.3">D</text>
<text x="165.8" y="3.3">E</text>
<text x="202.9" y="3.3">F</text>
<text x="239.7" y="3.3">G</text>
<text x="276.9" y="3.3">H</text>
<text x="314.6" y="3.3">I</text>
<text x="351.3" y="3.3">J</text>
<text x="388.1" y="3.3">K</text>
<text x="1.3" y="19.8">1</text>
<text x="417.3" y="19.8">1</text>
<text x="1.3" y="56.9">2</text>
<text x="417.3" y="56.9">2</text>
<text x="1.3" y="93.9">3</text>
<text x="417.3" y="93.9">3</text>
<text x="1.3" y="131">4</text>
<text x="417.3" y="131">4</text>
<text x="1.3" y="168">5</text>
<text x="417.3" y="168">5</text>
<text x="1.3" y="205.1">6</text>
<text x="417.3" y="205.1">6</text>
<text x="1.3" y="242.1">7</text>
<text x="417.3" y="242.1">7</text>
<text x="1.3" y="277.6">8</text>
<text x="417.3" y="277.6">8</text>
<text x="17.5" y="295.9">A</text>
<text x="54.6" y="295.9">B</text>
<text x="91.6" y="295.9">C</text>
<text x="128.6" y="295.9">D</text>
<text x="165.8" y="295.9">E</text>
<text x="202.9" y="295.9">F</text>
<text x="239.7" y="295.9">G</text>
<text x="276.9" y="295.9">H</text>
<text x="314.6" y="295.9">I</text>
<text x="351.3" y="295.9">J</text>
<text x="388.1" y="295.9">K</text>
</g>
<g font-size="2.9">
<text x="47.9" y="224.3">PRAWLER SCI ARM 0.1</text>
<text x="45.8" y="231.3">OPTODE CTD WETLAB AUX</text>
</g>
<g font-size="2.5">
<text x="62.2" y="245.9">SES</text>
<text x="83.8" y="245.1">DKT</text>
</g>
<g font-size="2.2">
<text x="93.1" y="54">+3V3</text>
<text x="187" y="91">+3V3</text>
<text x="37.5" y="99.7">+3V3</text>
<text x="200.8" y="98.6">Vcc</text>
<text x="332.8" y="97.2">+3V3</text>
<text x="46.2" y="107.3">Vcc</text>
<text x="349.1" y="104.8">Vcc</text>
<text x="46.2" y="111">A0</text>
<text x="46.2" y="113.5">A1</text>
<text x="52.4" y="108.5">Y0</text>
<text x="52.4" y="111">Y1</text>
<text x="52.4" y="113.5">Y2</text>
<text x="46.2" y="117.1">GND</text>
<text x="52.4" y="115.9">Y3</text>
<text x="246.3" y="125.9">IDC CONNECTOR</text>
<text x="246.3" y="128.3">1658527-2</text>
<text x="44.8" y="209.6">7600 Sand Point Way NE</text>
<text x="44.8" y="212">Seattle, WA 98115</text>
<text x="44.8" y="214.5">205.526.6726</text>
<text x="189.5" y="217">+3V3</text>
<text x="332.8" y="217">+3V3</text>
<text x="205.8" y="224.6">Vcc</text>
<text x="349.1" y="224.6">Vcc</text>
</g>
<g font-size="2.2" fill="#ff9600">
<text x="148.7" y="52.7">+MAINBATT</text>
<text x="298.2" y="51.5">+MAINBATT</text>
<text x="158.6" y="172.6">+MAINBATT</text>
<text x="304.3" y="170.1">+MAINBATT</text>
</g>
<g font-size="2.2" fill="#f0f">
<text x="158.7" y="59.3">PF200</text>
<text x="201.2" y="58.8">VR200_5</text>
<text x="314.3" y="55.5">PF400</text>
<text x="358.7" y="58.3">Q400</text>
<text x="162.1" y="65.3">350mA</text>
<text x="220.1" y="65.5">CC205</text>
<text x="230.3" y="65.3">C205</text>
<text x="255.9" y="60">OPTb</text>
<text x="87.4" y="66.2">R401</text>
<text x="87.9" y="69.9">10k</text>
<text x="101" y="66.2">R501</text>
<text x="101.5" y="68.7">10k</text>
<text x="168.5" y="71.5">4.7uF</text>
<text x="171" y="66.5">C201</text>
<text x="183.3" y="71.5">0.1uF</text>
<text x="184.6" y="66.5">C202</text>
<text x="195" y="69.3">TPS70950DBVR</text>
<text x="202.1" y="71.5">R200</text>
<text x="219.8" y="70.9">10uF</text>
<text x="229" y="70.2">0.1uF</text>
<text x="307.3" y="70.6">MF-MSMF050/40X-2</text>
<text x="314.1" y="67.8">500mA</text>
<text x="330" y="69.5">RN400b</text>
<text x="344.1" y="67.9">R400</text>
<text x="348.8" y="70.4" transform="rotate(-180 348.8 70.4)">4.7k</text>
<text x="366.5" y="66.9">DMC3016LDV-13</text>
<text x="4.7" y="72.9">WETLAB/AUX</text>
<text x="5.3" y="75.6">1-I6</text>
<text x="84.6" y="77.7">U451d</text>
<text x="126.7" y="77.9">WL</text>
<text x="201.7" y="76.9">10k</text>
<text x="330.3" y="77.4">ZD400</text>
<text x="331.2" y="72.1">100k2</text>
<text x="67" y="81.4">U451c</text>
<text x="126.7" y="80.5">3-H3</text>
<text x="331.6" y="80.2">15V</text>
<text x="207.6" y="88.7">C200</text>
<text x="253.5" y="85">DF11-6DP-2DS</text>
<text x="351" y="84.3">RN400a</text>
<text x="352.2" y="86.9">100k</text>
<text x="73.3" y="94.4">SN74LVC125ABQAR</text>
<text x="205.6" y="95.9">U200</text>
<text x="212.9" y="91.2">0.1uF</text>
<text x="278.7" y="95.2">WL</text>
<text x="316.1" y="94.6">U401</text>
<text x="353.4" y="94.9">C400</text>
<text x="84.6" y="98.7">U451a</text>
<text x="124.2" y="101.5">3-D6</text>
<text x="124.2" y="98.8">AUX</text>
<text x="138.2" y="97.6">OPTODE</text>
<text x="138.2" y="100.3">1-I5</text>
<text x="261.8" y="97.8" transform="rotate(90 261.8 97.8)">2-1761603-1</text>
<text x="278.8" y="97.8">3-D3</text>
<text x="359.9" y="97.4">0.1uF</text>
<text x="48.1" y="103.3">U450</text>
<text x="304.8" y="105.1">74AUP1G14GW,125</text>
<text x="64.5" y="109.8">U451b</text>
<text x="43.1" y="119.9">SN74LVC1G139DCUT</text>
<text x="68.4" y="116.7">SN74LVC125ABQAR</text>
<text x="184" y="116.7">CN200b</text>
<text x="224.1" y="116.7">CN200a</text>
<text x="254.1" y="118.7">OPTODE</text>
<text x="332.2" y="122.8">CN400b</text>
<text x="372.3" y="122.8">CN400a</text>
<text x="187.2" y="131">0.1uF</text>
<text x="223.9" y="131">0.1uF</text>
<text x="208.6" y="136">MAX3226EETE</text>
<text x="335.4" y="137.2">0.1uF</text>
<text x="372.1" y="137.2">0.1uF</text>
<text x="347.6" y="139.1">U400</text>
<text x="359.3" y="140.9">MAX3226EETE</text>
<text x="406.6" y="142.8">CTD_WL</text>
<text x="171" y="175.4">PF500</text>
<text x="215.4" y="178.2">Q500</text>
<text x="311.9" y="177.8">PF300</text>
<text x="358.7" y="178.2">Q300</text>
<text x="405.3" y="175.5">43045-0802</text>
<text x="316.6" y="183.9">350mA</text>
<text x="164" y="190.4">MF-MSMF050/40X-2</text>
<text x="170.8" y="187.6">500mA</text>
<text x="186.8" y="189.3">RN500b</text>
<text x="187.9" y="191.9">100k2</text>
<text x="200.8" y="187.7">R500</text>
<text x="205.5" y="190.2" transform="rotate(-180 205.5 190.2)">4.7k</text>
<text x="223.3" y="186.7">DMC3016LDV-13</text>
<text x="330" y="189.3">RN300b</text>
<text x="331.2" y="191.9">100k2</text>
<text x="344.1" y="187.7">R300</text>
<text x="348.8" y="190.2" transform="rotate(-180 348.8 190.2)">4.7k</text>
<text x="365" y="186.6">DMC3016LDV-13</text>
<text x="187.7" y="197.2">D500</text>
<text x="330.3" y="197.2">ZD300</text>
<text x="188.3" y="200">15V</text>
<text x="331.6" y="200">15V</text>
<text x="207.8" y="204.1">RN500a</text>
<text x="208.9" y="206.7">100k</text>
<text x="351" y="204.1">RN300a</text>
<text x="352.2" y="206.7">100k</text>
<text x="131.9" y="215">AUX</text>
<text x="169.2" y="213.2">U501</text>
<text x="210.1" y="214.7">C500</text>
<text x="353.4" y="214.7">C300</text>
<text x="132.1" y="217.6">3-D3</text>
<text x="216.6" y="217.2">0.1uF</text>
<text x="359.9" y="217.2">0.1uF</text>
<text x="157.8" y="224.9">74AUP1G14GW,125</text>
<text x="251.6" y="225.6">AUX</text>
<text x="256.8" y="225.3" transform="rotate(90 256.8 225.3)">DF11-4DP-2DS(52)</text>
<text x="286.1" y="226.3">1-I5</text>
<text x="286.2" y="223.6">CTD</text>
<text x="189" y="242.7">CN500b</text>
<text x="229" y="242.7">CN500a</text>
<text x="332.2" y="242.7">CN300b</text>
<text x="372.3" y="242.7">CN300a</text>
<text x="192.2" y="257">0.1uF</text>
<text x="228.8" y="257">0.1uF</text>
<text x="335.4" y="257">0.1uF</text>
<text x="372.1" y="257">0.1uF</text>
<text x="204.4" y="258.9">U500</text>
<text x="216" y="260.7">MAX3226EETE</text>
<text x="347.6" y="258.9">U300</text>
<text x="359.3" y="260.7">MAX3226EETE</text>
</g>
<g font-size="2.2" fill="#00f">
<text x="198.6" y="61.3">1</text>
<text x="198.6" y="63.8">3</text>
<text x="209" y="63.8">2</text>
<text x="209" y="61.3">5</text>
<text x="256.7" y="65.1">5</text>
<text x="256.7" y="61.3">6</text>
<text x="329.6" y="65.1">3</text>
<text x="336.2" y="65.1">2</text>
<text x="355.5" y="65.1">4</text>
<text x="355.5" y="60.1">3</text>
<text x="365.9" y="60.1">5</text>
<text x="365.9" y="61.3">6</text>
<text x="256.7" y="68.7">4</text>
<text x="355.5" y="68.7">7</text>
<text x="355.5" y="67.5">8</text>
<text x="256.7" y="76.2">2</text>
<text x="256.7" y="72.5">3</text>
<text x="329.6" y="72.5">1</text>
<text x="355.5" y="74.9">2</text>
<text x="361.9" y="77.6" transform="rotate(-90 361.9 77.6)">1</text>
<text x="24.7" y="80.6">PC12_WL/AUX_TXmo</text>
<text x="68.9" y="83.6">8</text>
<text x="75.6" y="83.6">9</text>
<text x="78.8" y="79.9">12</text>
<text x="86.7" y="79.9">11</text>
<text x="99.5" y="80.6">WL_TXmo</text>
<text x="256.7" y="79.9">1</text>
<text x="350.6" y="79.9">4</text>
<text x="357.2" y="79.9">1</text>
<text x="24.7" y="84.2">PD2_WL/AUX_RXmi</text>
<text x="72.9" y="88.7" transform="rotate(-90 72.9 88.7)">10</text>
<text x="83.9" y="85" transform="rotate(-90 83.9 85)">13</text>
<text x="99.9" y="84.2">WL_RXmi</text>
<text x="102.2" y="88">Wl_-EN</text>
<text x="257.9" y="94.7">1</text>
<text x="80" y="100.9">2</text>
<text x="86.7" y="100.9">3</text>
<text x="98.5" y="101.6">AUX_TXmo</text>
<text x="197.4" y="97.2">12</text>
<text x="198.6" y="99.7">9</text>
<text x="257.9" y="98.4">2</text>
<text x="297.7" y="100.3">Wl_-EN</text>
<text x="313.5" y="99.7">2</text>
<text x="321.4" y="99.7">4</text>
<text x="44.2" y="105.8">8</text>
<text x="55.8" y="107.1">7</text>
<text x="68.9" y="104.6">6</text>
<text x="75.6" y="104.6">5</text>
<text x="83.9" y="104.8" transform="rotate(-90 83.9 104.8)">1</text>
<text x="98.9" y="105.2">AUX_RXmi</text>
<text x="160.6" y="102.8">PB1_OPTD_EN</text>
<text x="160.6" y="106.5">PA2_OPTD_TXmo</text>
<text x="196.2" y="102.1">13</text>
<text x="198.6" y="105.8">8</text>
<text x="217.6" y="105.8">10</text>
<text x="257.9" y="102.1">3</text>
<text x="257.9" y="105.8">4</text>
<text x="345.6" y="103.3">12</text>
<text x="346.8" y="105.8">9</text>
<text x="23.5" y="110.2">PB4_WL/AUX_A0</text>
<text x="23.5" y="112.6">PB5_WL/AUX_A1</text>
<text x="44.2" y="109.5">1</text>
<text x="44.2" y="112">2</text>
<text x="55.8" y="109.5">6</text>
<text x="55.8" y="112">5</text>
<text x="72.9" y="108.5" transform="rotate(-90 72.9 108.5)">4</text>
<text x="100.4" y="109">AUX_-EN</text>
<text x="160.6" y="110.2">PA3_OPTD_RXmi</text>
<text x="197.4" y="113.2">14</text>
<text x="198.6" y="109.5">6</text>
<text x="217.6" y="109.5">5</text>
<text x="257.9" y="109.5">5</text>
<text x="257.9" y="113.2">6</text>
<text x="297.7" y="112.6">WL_TXmo</text>
<text x="344.4" y="108.3">13</text>
<text x="346.8" y="112">8</text>
<text x="365.9" y="112">10</text>
<text x="44.2" y="115.7">4</text>
<text x="55.8" y="114.5">3</text>
<text x="185" y="119.4">3</text>
<text x="192.9" y="119.4">6</text>
<text x="197.4" y="115.7">7</text>
<text x="197.4" y="119.4">15</text>
<text x="217.6" y="119.4">4</text>
<text x="222.1" y="119.4">7</text>
<text x="230" y="119.4">2</text>
<text x="297.7" y="116.4">WL_RXmi</text>
<text x="345.6" y="119.4">14</text>
<text x="346.8" y="115.7">6</text>
<text x="365.9" y="115.7">5</text>
<text x="192.9" y="121.9">5</text>
<text x="197.4" y="121.9">16</text>
<text x="217.6" y="121.9">2</text>
<text x="222.1" y="121.9">1</text>
<text x="333.2" y="125.6">3</text>
<text x="341.2" y="125.6">6</text>
<text x="345.6" y="125.6">15</text>
<text x="345.6" y="121.9">7</text>
<text x="365.9" y="125.6">4</text>
<text x="370.3" y="125.6">7</text>
<text x="378.2" y="125.6">2</text>
<text x="192.9" y="126.8">4</text>
<text x="198.6" y="126.8">1</text>
<text x="207.5" y="130.7" transform="rotate(-90 207.5 130.7)">17</text>
<text x="210" y="130.7" transform="rotate(-90 210 130.7)">11</text>
<text x="217.6" y="126.8">3</text>
<text x="222.1" y="126.8">8</text>
<text x="341.2" y="128.1">5</text>
<text x="345.6" y="128.1">16</text>
<text x="365.9" y="128.1">2</text>
<text x="370.3" y="128.1">1</text>
<text x="341.2" y="133">4</text>
<text x="346.8" y="133">1</text>
<text x="355.7" y="136.9" transform="rotate(-90 355.7 136.9)">17</text>
<text x="358.2" y="136.9" transform="rotate(-90 358.2 136.9)">11</text>
<text x="365.9" y="133">3</text>
<text x="370.3" y="133">8</text>
<text x="408.6" y="149.1">7</text>
<text x="408.6" y="145.3">8</text>
<text x="408.6" y="152.7">6</text>
<text x="408.6" y="160.2">4</text>
<text x="408.6" y="156.5">5</text>
<text x="408.6" y="167.6">2</text>
<text x="408.6" y="163.9">3</text>
<text x="408.6" y="171.3">1</text>
<text x="212.2" y="179.9">3</text>
<text x="222.6" y="179.9">5</text>
<text x="355.5" y="179.9">3</text>
<text x="365.9" y="179.9">5</text>
<text x="186.3" y="184.9">3</text>
<text x="192.9" y="184.9">2</text>
<text x="212.2" y="184.9">4</text>
<text x="222.6" y="181.2">6</text>
<text x="329.6" y="184.9">3</text>
<text x="336.2" y="184.9">2</text>
<text x="355.5" y="184.9">4</text>
<text x="365.9" y="181.2">6</text>
<text x="212.2" y="188.6">7</text>
<text x="212.2" y="187.3">8</text>
<text x="355.5" y="188.6">7</text>
<text x="355.5" y="187.3">8</text>
<text x="186.3" y="192.3">1</text>
<text x="212.2" y="194.8">2</text>
<text x="218.6" y="197.4" transform="rotate(-90 218.6 197.4)">1</text>
<text x="329.6" y="192.3">1</text>
<text x="355.5" y="194.8">2</text>
<text x="361.9" y="197.4" transform="rotate(-90 361.9 197.4)">1</text>
<text x="207.3" y="199.7">4</text>
<text x="213.9" y="199.7">1</text>
<text x="350.6" y="199.7">4</text>
<text x="357.2" y="199.7">1</text>
<text x="153.2" y="218.9">AUX_-EN</text>
<text x="166.5" y="218.2">2</text>
<text x="174.4" y="218.2">4</text>
<text x="202.4" y="223.2">12</text>
<text x="203.5" y="225.6">9</text>
<text x="345.6" y="223.2">12</text>
<text x="346.8" y="225.6">9</text>
<text x="153.2" y="232.5">AUX_TXmo</text>
<text x="201.1" y="228.1">13</text>
<text x="203.5" y="231.8">8</text>
<text x="222.6" y="231.8">10</text>
<text x="251.7" y="231.8">3</text>
<text x="251.7" y="228.1">4</text>
<text x="306.3" y="228.8">PB0_CTD_EN</text>
<text x="306.3" y="232.5">PC4_CTD_TXmo</text>
<text x="344.4" y="228.1">13</text>
<text x="346.8" y="231.8">8</text>
<text x="365.9" y="231.8">10</text>
<text x="153.2" y="236.2">AUX_RXmi</text>
<text x="202.4" y="239.2">14</text>
<text x="203.5" y="235.5">6</text>
<text x="222.6" y="235.5">5</text>
<text x="251.7" y="235.5">2</text>
<text x="251.7" y="239.2">1</text>
<text x="306.3" y="236.2">PC5_CTD_RX_mi</text>
<text x="345.6" y="239.2">14</text>
<text x="346.8" y="235.5">6</text>
<text x="365.9" y="235.5">5</text>
<text x="189.9" y="245.4">3</text>
<text x="197.9" y="245.4">6</text>
<text x="202.3" y="241.7">7</text>
<text x="202.4" y="245.4">15</text>
<text x="222.6" y="245.4">4</text>
<text x="227" y="245.4">7</text>
<text x="235" y="245.4">2</text>
<text x="333.2" y="245.4">3</text>
<text x="341.2" y="245.4">6</text>
<text x="345.6" y="245.4">15</text>
<text x="345.6" y="241.7">7</text>
<text x="365.9" y="245.4">4</text>
<text x="370.3" y="245.4">7</text>
<text x="378.2" y="245.4">2</text>
<text x="197.9" y="247.9">5</text>
<text x="202.4" y="247.9">16</text>
<text x="222.6" y="247.9">2</text>
<text x="227" y="247.9">1</text>
<text x="341.2" y="247.9">5</text>
<text x="345.6" y="247.9">16</text>
<text x="365.9" y="247.9">2</text>
<text x="370.3" y="247.9">1</text>
<text x="197.9" y="252.8">4</text>
<text x="203.5" y="252.8">1</text>
<text x="212.4" y="256.7" transform="rotate(-90 212.4 256.7)">17</text>
<text x="214.9" y="256.7" transform="rotate(-90 214.9 256.7)">11</text>
<text x="222.6" y="252.8">3</text>
<text x="227" y="252.8">8</text>
<text x="341.2" y="252.8">4</text>
<text x="346.8" y="252.8">1</text>
<text x="355.7" y="256.7" transform="rotate(-90 355.7 256.7)">17</text>
<text x="358.2" y="256.7" transform="rotate(-90 358.2 256.7)">11</text>
<text x="365.9" y="252.8">3</text>
<text x="370.3" y="252.8">8</text>
</g>
<g font-size="1.9">
<text x="200.6" y="62.7">IN</text>
<text x="200.6" y="65.2">EN</text>
<text x="204.7" y="65.2">GND</text>
<text x="204.9" y="62.7">OUT</text>
<text x="201.3" y="100.9">ON</text>
<text x="201.3" y="103.3">-OFF</text>
<text x="349.5" y="107.1">ON</text>
<text x="201.3" y="110.7">R1OUT</text>
<text x="201.3" y="108.3">T1IN</text>
<text x="210" y="108.3">T1OUT</text>
<text x="212.4" y="110.7">R1IN</text>
<text x="349.5" y="109.5">-OFF</text>
<text x="201.3" y="114.5">READY</text>
<text x="201.3" y="116.9">-INVALID</text>
<text x="349.5" y="116.9">R1OUT</text>
<text x="349.5" y="114.5">T1IN</text>
<text x="358.2" y="114.5">T1OUT</text>
<text x="360.7" y="116.9">R1IN</text>
<text x="201.3" y="120.7">V+</text>
<text x="201.3" y="123.1">C1+</text>
<text x="213.7" y="123.1">C2+</text>
<text x="214.9" y="120.7">V-</text>
<text x="349.5" y="120.7">READY</text>
<text x="349.5" y="123.1">-INVALID</text>
<text x="201.3" y="128.1">C1-</text>
<text x="213.7" y="128.1">C2-</text>
<text x="349.5" y="126.8">V+</text>
<text x="349.5" y="129.3">C1+</text>
<text x="361.9" y="129.3">C2+</text>
<text x="363.1" y="126.8">V-</text>
<text x="349.5" y="134.2">C1-</text>
<text x="361.9" y="134.2">C2-</text>
<text x="33.2" y="220.7">PROJECT</text>
<text x="206.3" y="226.9">ON</text>
<text x="349.5" y="226.9">ON</text>
<text x="33.2" y="228.1">COMPONENT</text>
<text x="206.3" y="229.4">-OFF</text>
<text x="349.5" y="229.4">-OFF</text>
<text x="33.2" y="235.3">FILE</text>
<text x="206.3" y="236.8">R1OUT</text>
<text x="206.3" y="234.3">T1IN</text>
<text x="214.9" y="234.3">T1OUT</text>
<text x="217.4" y="236.8">R1IN</text>
<text x="349.5" y="236.8">R1OUT</text>
<text x="349.5" y="234.3">T1IN</text>
<text x="358.2" y="234.3">T1OUT</text>
<text x="360.7" y="236.8">R1IN</text>
<text x="33.2" y="243">DATE</text>
<text x="51.7" y="243">DESIGNED BY</text>
<text x="72.7" y="243">DRAWN BY</text>
<text x="206.3" y="240.5">READY</text>
<text x="206.3" y="243">-INVALID</text>
<text x="349.5" y="240.5">READY</text>
<text x="349.5" y="243">-INVALID</text>
<text x="35.9" y="246.1">2/25/2025</text>
<text x="206.3" y="246.6">V+</text>
<text x="206.3" y="249.1">C1+</text>
<text x="218.6" y="249.1">C2+</text>
<text x="219.9" y="246.6">V-</text>
<text x="349.5" y="246.6">V+</text>
<text x="349.5" y="249.1">C1+</text>
<text x="361.9" y="249.1">C2+</text>
<text x="363.1" y="246.6">V-</text>
<text x="206.3" y="254">C1-</text>
<text x="218.6" y="254">C2-</text>
<text x="349.5" y="254">C1-</text>
<text x="361.9" y="254">C2-</text>
</g>
<g font-size="1.4">
<text x="207.1" y="127.6">EP GND</text>
<text x="355.3" y="133.8">EP GND</text>
<text x="212" y="253.6">EP GND</text>
<text x="355.3" y="253.6">EP GND</text>
</g>
</svg>
